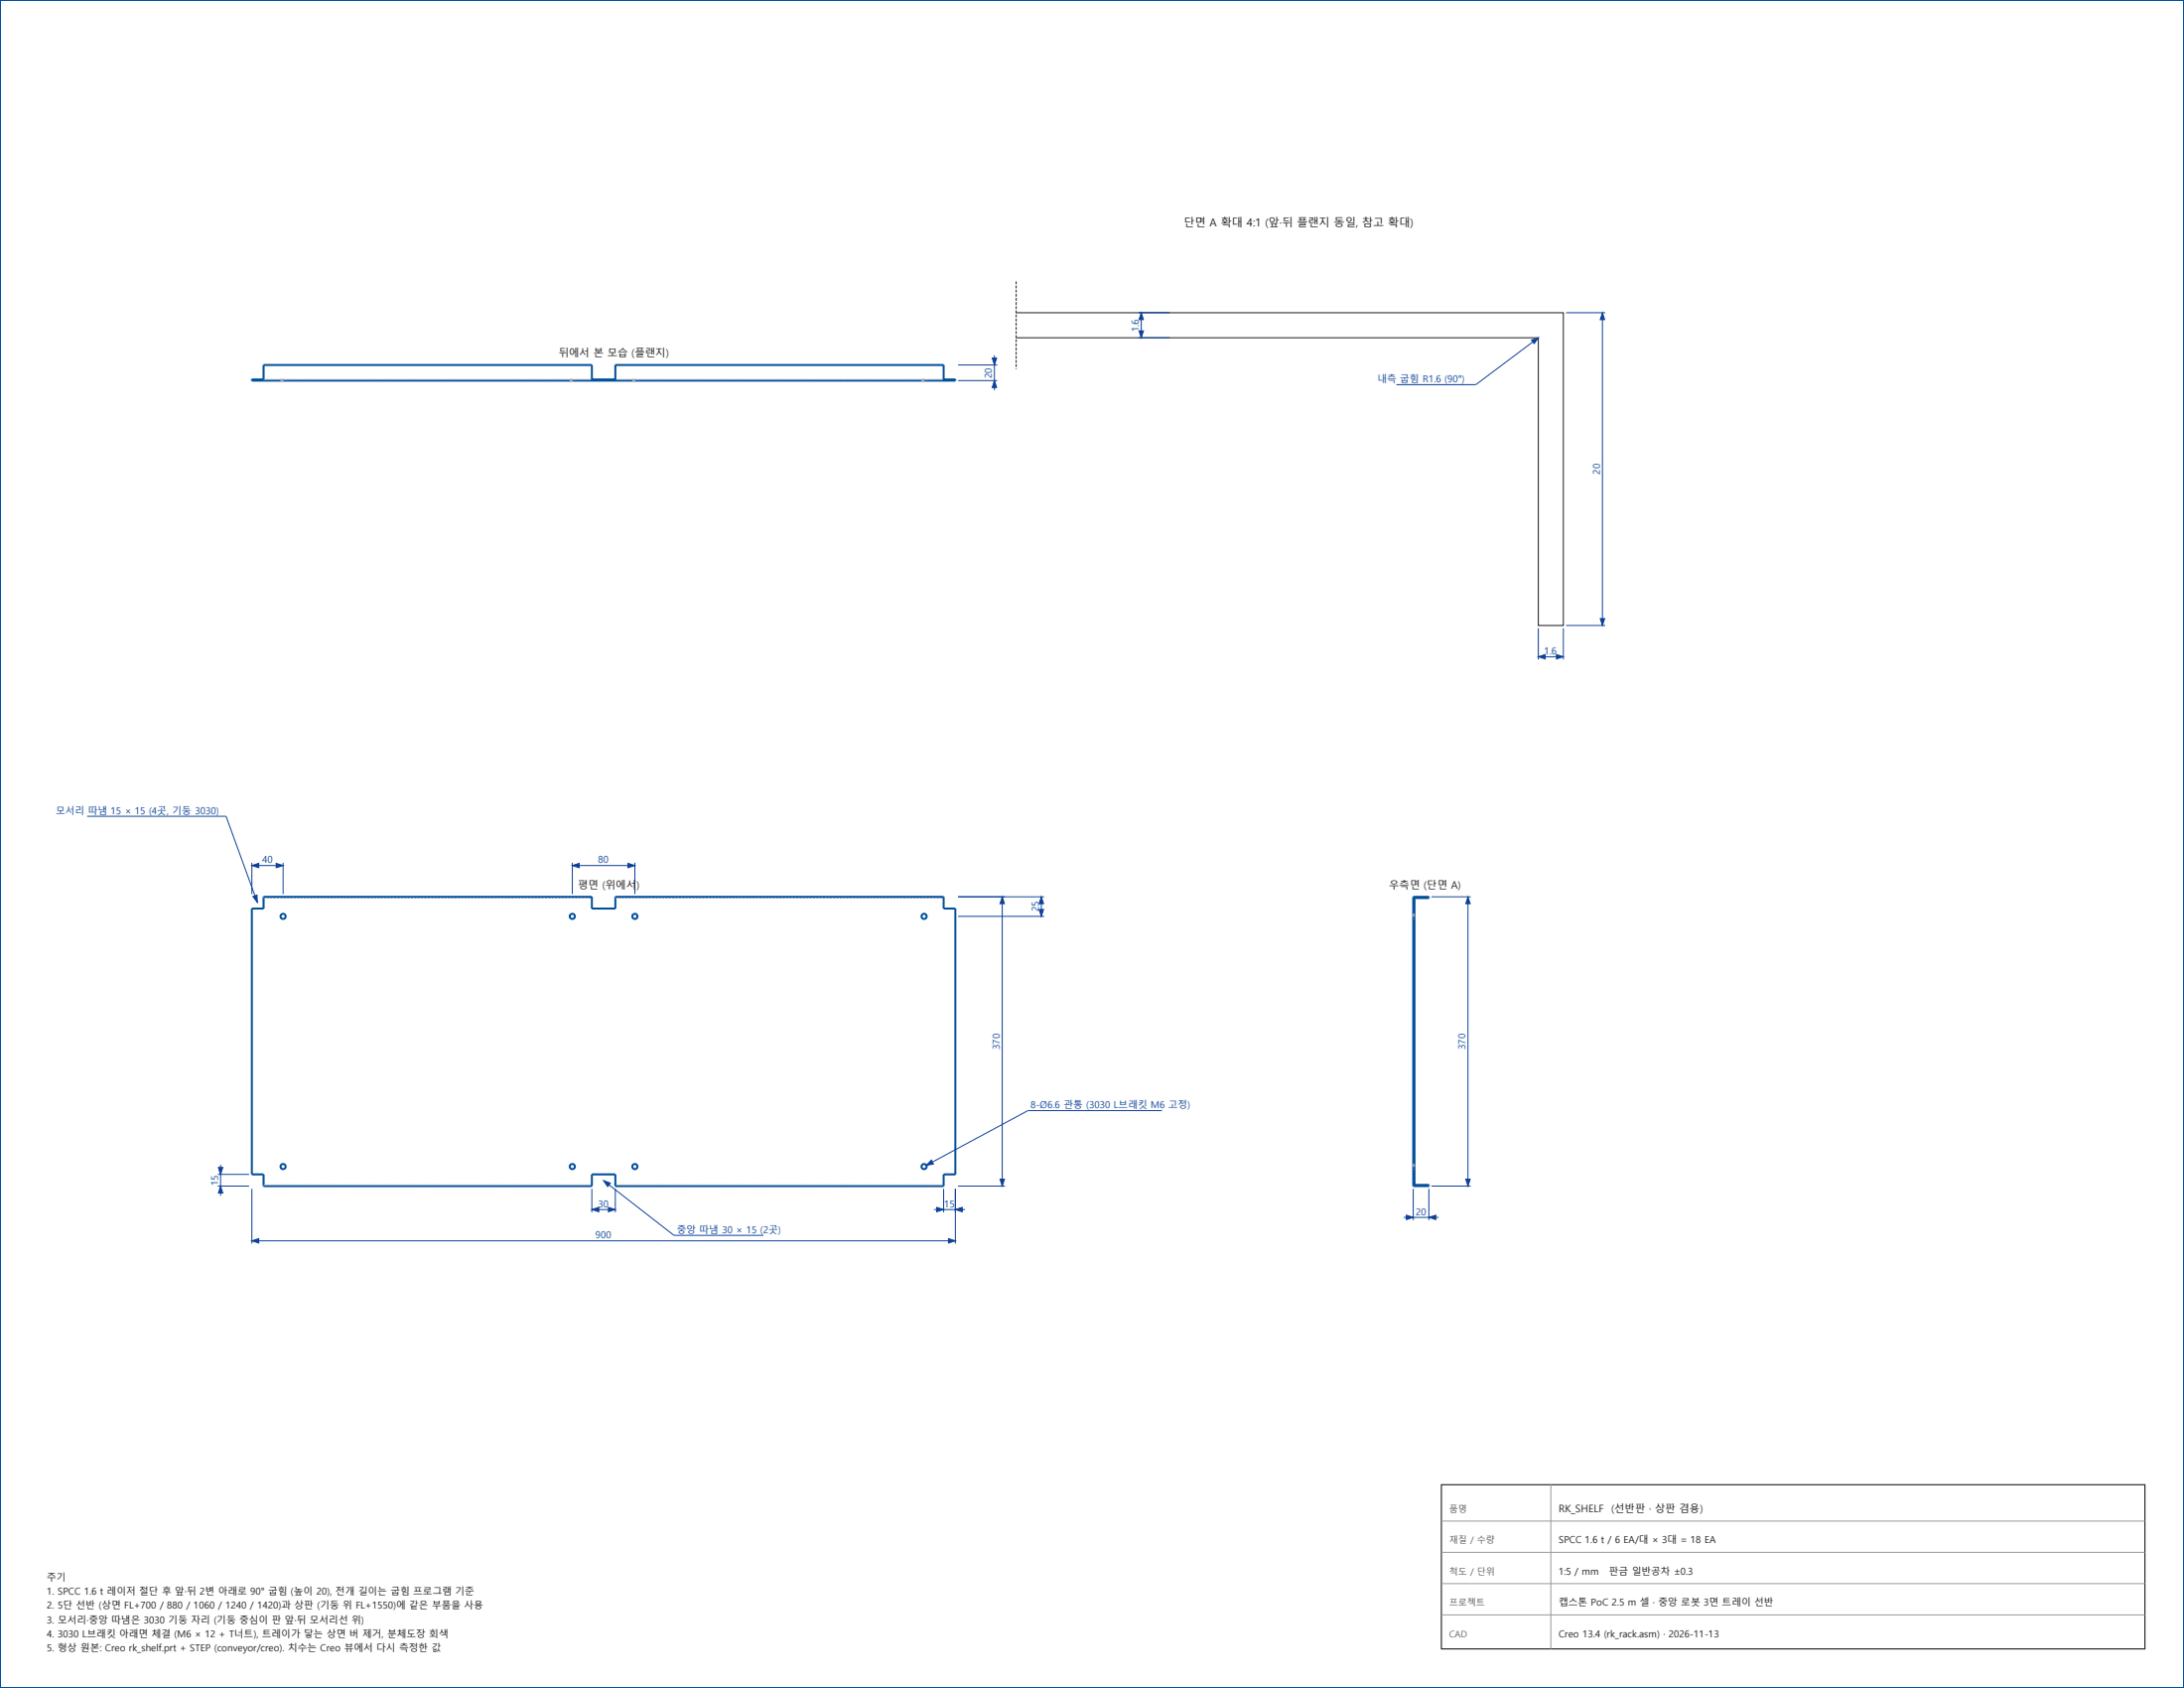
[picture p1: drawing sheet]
<svg xmlns="http://www.w3.org/2000/svg" width="559mm" height="432mm" viewBox="0 0 559 432" stroke-linecap="round" stroke-linejoin="round" font-family="sans-serif">
<g fill="none" stroke="#00509b" stroke-width=".51">
<path d="M0 0h558.8v431.8h-558.8zM67.4 97h-3v.4h180v-.4h-3M67.4 97.4v-4h84v4M151.4 97h6M157.4 97.4v-4h84v4M64.4 232.4h3v-3h84v3h6v-3h84v3h3v68h-3v3h-84v-3h-6v3h-84v-3h-3zM361.6 229.4h4v.3h-3.7v73.4h3.7v.3h-4zM361.6 232.4h.3M361.6 300.4h.3"/>
<circle cx="72.4" cy="234.4" r=".66"/>
<circle cx="146.4" cy="234.4" r=".66"/>
<circle cx="162.4" cy="234.4" r=".66"/>
<circle cx="236.4" cy="234.4" r=".66"/>
<circle cx="72.4" cy="298.4" r=".66"/>
<circle cx="146.4" cy="298.4" r=".66"/>
<circle cx="162.4" cy="298.4" r=".66"/>
<circle cx="236.4" cy="298.4" r=".66"/>
</g>
<g fill="none" stroke="#afafb4" stroke-width=".25">
<path d="M67.4 97h.6M68.3 97h.5M69.2 97h.5M70 97h.5M70.9 97h.5M71.8 97.2l-.1-.2h1.4v.2M71.8 97.4h.8M73.4 97h.6M74.3 97h.5M75.2 97h.5M76 97h.5M76.9 97h.5"/>
<path d="M77.7 97h.5M78.6 97h.5M79.4 97h.6M80.3 97h.5M81.2 97h.5M82 97h.5M82.9 97h.5M83.7 97h.5M84.6 97h.5M85.4 97h.6M86.3 97h.5M87.2 97h.5"/>
<path d="M88 97h.5M88.9 97h.5M89.7 97h.5M90.6 97h.5M91.4 97h.6M92.3 97h.5M93.2 97h.5M94 97h.5M94.9 97h.5M95.7 97h.5M96.6 97h.5M97.4 97h.6"/>
<path d="M98.3 97h.5M99.2 97h.5M100 97h.5M100.9 97h.5M101.7 97h.5M102.6 97h.5M103.4 97h.6M104.3 97h.5M105.2 97h.5M106 97h.5M106.9 97h.5M107.7 97h.5"/>
<path d="M108.6 97h.5M109.4 97h.6M110.3 97h.5M111.2 97h.5M112 97h.5M112.9 97h.5M113.7 97h.5M114.6 97h.5M115.4 97h.6M116.3 97h.5M117.2 97h.5M118 97h.5"/>
<path d="M118.9 97h.5M119.7 97h.5M120.6 97h.5M121.4 97h.6M122.3 97h.5M123.2 97h.5M124 97h.5M124.9 97h.5M125.7 97h.5M126.6 97h.5M127.4 97h.6M128.3 97h.5"/>
<path d="M129.2 97h.5M130 97h.5M130.9 97h.5M131.7 97h.5M132.6 97h.5M133.4 97h.6M134.3 97h.5M135.2 97h.5M136 97h.5M136.9 97h.5M137.7 97h.5M138.6 97h.5"/>
<path d="M139.4 97h.6M140.3 97h.5M141.2 97h.5M142 97h.5M142.9 97h.5M143.7 97h.5M144.6 97h.5M145.4 97h1.4M145.8 97v.2M145.8 97.4h.8M147.7 97h-.5l-.1 .2M148 97h.5"/>
<path d="M148.9 97h.5M149.7 97h.5M150.6 97h.5M157.4 97h.6M158.3 97h.5M159.2 97h.5M160 97h.5M160.9 97h.5M161.7 97h1.4v.2M161.8 97.4h.8M161.8 97v.2M163.4 97h.6"/>
<path d="M164.3 97h.5M165.2 97h.5M166 97h.5M166.9 97h.5M167.7 97h.5M168.6 97h.5M169.4 97h.6M170.3 97h.5M171.2 97h.5M172 97h.5M172.9 97h.5M173.7 97h.5"/>
<path d="M174.6 97h.5M175.4 97h.6M176.3 97h.5M177.2 97h.5M178 97h.5M178.9 97h.5M179.7 97h.5M180.6 97h.5M181.4 97h.6M182.3 97h.5M183.2 97h.5M184 97h.5"/>
<path d="M184.9 97h.5M185.7 97h.5M186.6 97h.5M187.4 97h.6M188.3 97h.5M189.2 97h.5M190 97h.5M190.9 97h.5M191.7 97h.5M192.6 97h.5M193.4 97h.6M194.3 97h.5"/>
<path d="M195.2 97h.5M196 97h.5M196.9 97h.5M197.7 97h.5M198.6 97h.5M199.4 97h.6M200.3 97h.5M201.2 97h.5M202 97h.5M202.9 97h.5M203.7 97h.5M204.6 97h.5"/>
<path d="M205.4 97h.6M206.3 97h.5M207.2 97h.5M208 97h.5M208.9 97h.5M209.7 97h.5M210.6 97h.5M211.4 97h.6M212.3 97h.5M213.2 97h.5M214 97h.5M214.9 97h.5"/>
<path d="M215.7 97h.5M216.6 97h.5M217.4 97h.6M218.3 97h.5M219.2 97h.5M220 97h.5M220.9 97h.5M221.7 97h.5M222.6 97h.5M223.4 97h.6M224.3 97h.5M225.2 97h.5"/>
<path d="M226 97h.5M226.9 97h.5M227.7 97h.5M228.6 97h.5M229.4 97h.6M230.3 97h.5M231.2 97h.5M232 97h.5M232.9 97h.5M233.7 97h.5M234.6 97h.5M235.4 97h1.4"/>
<path d="M235.8 97.4h.8M235.8 97v.2M237.1 97v.2M237.2 97h.5M238 97h.5M238.9 97h.5M239.7 97h.5M240.6 97h.5M67.4 229.7h.6M68.3 229.7h.5M69.2 229.7h.5M70 229.7h.5"/>
<path d="M70.9 229.7h.5M71.7 229.7h.5M72.6 229.7h.5M73.4 229.7h.6M74.3 229.7h.5M75.2 229.7h.5M76 229.7h.5M76.9 229.7h.5M77.7 229.7h.5M78.6 229.7h.5M79.4 229.7h.6M80.3 229.7h.5"/>
<path d="M81.2 229.7h.5M82 229.7h.5M82.9 229.7h.5M83.7 229.7h.5M84.6 229.7h.5M85.4 229.7h.6M86.3 229.7h.5M87.2 229.7h.5M88 229.7h.5M88.9 229.7h.5M89.7 229.7h.5M90.6 229.7h.5"/>
<path d="M91.4 229.7h.6M92.3 229.7h.5M93.2 229.7h.5M94 229.7h.5M94.9 229.7h.5M95.7 229.7h.5M96.6 229.7h.5M97.4 229.7h.6M98.3 229.7h.5M99.2 229.7h.5M100 229.7h.5M100.9 229.7h.5"/>
<path d="M101.7 229.7h.5M102.6 229.7h.5M103.4 229.7h.6M104.3 229.7h.5M105.2 229.7h.5M106 229.7h.5M106.9 229.7h.5M107.7 229.7h.5M108.6 229.7h.5M109.4 229.7h.6M110.3 229.7h.5M111.2 229.7h.5"/>
<path d="M112 229.7h.5M112.9 229.7h.5M113.7 229.7h.5M114.6 229.7h.5M115.4 229.7h.6M116.3 229.7h.5M117.2 229.7h.5M118 229.7h.5M118.9 229.7h.5M119.7 229.7h.5M120.6 229.7h.5M121.4 229.7h.6"/>
<path d="M122.3 229.7h.5M123.2 229.7h.5M124 229.7h.5M124.9 229.7h.5M125.7 229.7h.5M126.6 229.7h.5M127.4 229.7h.6M128.3 229.7h.5M129.2 229.7h.5M130 229.7h.5M130.9 229.7h.5M131.7 229.7h.5"/>
<path d="M132.6 229.7h.5M133.4 229.7h.6M134.3 229.7h.5M135.2 229.7h.5M136 229.7h.5M136.9 229.7h.5M137.7 229.7h.5M138.6 229.7h.5M139.4 229.7h.6M140.3 229.7h.5M141.2 229.7h.5M142 229.7h.5"/>
<path d="M142.9 229.7h.5M143.7 229.7h.5M144.6 229.7h.5M145.4 229.7h.6M146.3 229.7h.5M147.2 229.7h.5M148 229.7h.5M148.9 229.7h.5M149.7 229.7h.5M150.6 229.7h.5M157.4 229.7h.6M158.3 229.7h.5"/>
<path d="M159.2 229.7h.5M160 229.7h.5M160.9 229.7h.5M161.7 229.7h.5M162.6 229.7h.5M163.4 229.7h.6M164.3 229.7h.5M165.2 229.7h.5M166 229.7h.5M166.9 229.7h.5M167.7 229.7h.5M168.6 229.7h.5"/>
<path d="M169.4 229.7h.6M170.3 229.7h.5M171.2 229.7h.5M172 229.7h.5M172.9 229.7h.5M173.7 229.7h.5M174.6 229.7h.5M175.4 229.7h.6M176.3 229.7h.5M177.2 229.7h.5M178 229.7h.5M178.9 229.7h.5"/>
<path d="M179.7 229.7h.5M180.6 229.7h.5M181.4 229.7h.6M182.3 229.7h.5M183.2 229.7h.5M184 229.7h.5M184.9 229.7h.5M185.7 229.7h.5M186.6 229.7h.5M187.4 229.7h.6M188.3 229.7h.5M189.2 229.7h.5"/>
<path d="M190 229.7h.5M190.9 229.7h.5M191.7 229.7h.5M192.6 229.7h.5M193.4 229.7h.6M194.3 229.7h.5M195.2 229.7h.5M196 229.7h.5M196.9 229.7h.5M197.7 229.7h.5M198.6 229.7h.5M199.4 229.7h.6"/>
<path d="M200.3 229.7h.5M201.2 229.7h.5M202 229.7h.5M202.9 229.7h.5M203.7 229.7h.5M204.6 229.7h.5M205.4 229.7h.6M206.3 229.7h.5M207.2 229.7h.5M208 229.7h.5M208.9 229.7h.5M209.7 229.7h.5"/>
<path d="M210.6 229.7h.5M211.4 229.7h.6M212.3 229.7h.5M213.2 229.7h.5M214 229.7h.5M214.9 229.7h.5M215.7 229.7h.5M216.6 229.7h.5M217.4 229.7h.6M218.3 229.7h.5M219.2 229.7h.5M220 229.7h.5"/>
<path d="M220.9 229.7h.5M221.7 229.7h.5M222.6 229.7h.5M223.4 229.7h.6M224.3 229.7h.5M225.2 229.7h.5M226 229.7h.5M226.9 229.7h.5M227.7 229.7h.5M228.6 229.7h.5M229.4 229.7h.6M230.3 229.7h.5"/>
<path d="M231.2 229.7h.5M232 229.7h.5M232.9 229.7h.5M233.7 229.7h.5M234.6 229.7h.5M235.4 229.7h.6M236.3 229.7h.5M237.2 229.7h.5M238 229.7h.5M238.9 229.7h.5M239.7 229.7h.5M240.6 229.7h.5"/>
<path d="M361.6 233.8v.7M361.7 233.8h.2v.7M361.7 235.1h.2M361.6 297.8v.7M361.7 299.1h.2M361.7 297.8h.2v.7M67.4 303.1h.6M68.3 303.1h.5M69.2 303.1h.5M70 303.1h.5M70.9 303.1h.5M71.7 303.1h.5"/>
<path d="M72.6 303.1h.5M73.4 303.1h.6M74.3 303.1h.5M75.2 303.1h.5M76 303.1h.5M76.9 303.1h.5M77.7 303.1h.5M78.6 303.1h.5M79.4 303.1h.6M80.3 303.1h.5M81.2 303.1h.5M82 303.1h.5"/>
<path d="M82.9 303.1h.5M83.7 303.1h.5M84.6 303.1h.5M85.4 303.1h.6M86.3 303.1h.5M87.2 303.1h.5M88 303.1h.5M88.9 303.1h.5M89.7 303.1h.5M90.6 303.1h.5M91.4 303.1h.6M92.3 303.1h.5"/>
<path d="M93.2 303.1h.5M94 303.1h.5M94.9 303.1h.5M95.7 303.1h.5M96.6 303.1h.5M97.4 303.1h.6M98.3 303.1h.5M99.2 303.1h.5M100 303.1h.5M100.9 303.1h.5M101.7 303.1h.5M102.6 303.1h.5"/>
<path d="M103.4 303.1h.6M104.3 303.1h.5M105.2 303.1h.5M106 303.1h.5M106.9 303.1h.5M107.7 303.1h.5M108.6 303.1h.5M109.4 303.1h.6M110.3 303.1h.5M111.2 303.1h.5M112 303.1h.5M112.9 303.1h.5"/>
<path d="M113.7 303.1h.5M114.6 303.1h.5M115.4 303.1h.6M116.3 303.1h.5M117.2 303.1h.5M118 303.1h.5M118.9 303.1h.5M119.7 303.1h.5M120.6 303.1h.5M121.4 303.1h.6M122.3 303.1h.5M123.2 303.1h.5"/>
<path d="M124 303.1h.5M124.9 303.1h.5M125.7 303.1h.5M126.6 303.1h.5M127.4 303.1h.6M128.3 303.1h.5M129.2 303.1h.5M130 303.1h.5M130.9 303.1h.5M131.7 303.1h.5M132.6 303.1h.5M133.4 303.1h.6"/>
<path d="M134.3 303.1h.5M135.2 303.1h.5M136 303.1h.5M136.9 303.1h.5M137.7 303.1h.5M138.6 303.1h.5M139.4 303.1h.6M140.3 303.1h.5M141.2 303.1h.5M142 303.1h.5M142.9 303.1h.5M143.7 303.1h.5"/>
<path d="M144.6 303.1h.5M145.4 303.1h.6M146.3 303.1h.5M147.2 303.1h.5M148 303.1h.5M148.9 303.1h.5M149.7 303.1h.5M150.6 303.1h.5M157.4 303.1h.6M158.3 303.1h.5M159.2 303.1h.5M160 303.1h.5"/>
<path d="M160.9 303.1h.5M161.7 303.1h.5M162.6 303.1h.5M163.4 303.1h.6M164.3 303.1h.5M165.2 303.1h.5M166 303.1h.5M166.9 303.1h.5M167.7 303.1h.5M168.6 303.1h.5M169.4 303.1h.6M170.3 303.1h.5"/>
<path d="M171.2 303.1h.5M172 303.1h.5M172.9 303.1h.5M173.7 303.1h.5M174.6 303.1h.5M175.4 303.1h.6M176.3 303.1h.5M177.2 303.1h.5M178 303.1h.5M178.9 303.1h.5M179.7 303.1h.5M180.6 303.1h.5"/>
<path d="M181.4 303.1h.6M182.3 303.1h.5M183.2 303.1h.5M184 303.1h.5M184.9 303.1h.5M185.7 303.1h.5M186.6 303.1h.5M187.4 303.1h.6M188.3 303.1h.5M189.2 303.1h.5M190 303.1h.5M190.9 303.1h.5"/>
<path d="M191.7 303.1h.5M192.6 303.1h.5M193.4 303.1h.6M194.3 303.1h.5M195.2 303.1h.5M196 303.1h.5M196.9 303.1h.5M197.7 303.1h.5M198.6 303.1h.5M199.4 303.1h.6M200.3 303.1h.5M201.2 303.1h.5"/>
<path d="M202 303.1h.5M202.9 303.1h.5M203.7 303.1h.5M204.6 303.1h.5M205.4 303.1h.6M206.3 303.1h.5M207.2 303.1h.5M208 303.1h.5M208.9 303.1h.5M209.7 303.1h.5M210.6 303.1h.5M211.4 303.1h.6"/>
<path d="M212.3 303.1h.5M213.2 303.1h.5M214 303.1h.5M214.9 303.1h.5M215.7 303.1h.5M216.6 303.1h.5M217.4 303.1h.6M218.3 303.1h.5M219.2 303.1h.5M220 303.1h.5M220.9 303.1h.5M221.7 303.1h.5"/>
<path d="M222.6 303.1h.5M223.4 303.1h.6M224.3 303.1h.5M225.2 303.1h.5M226 303.1h.5M226.9 303.1h.5M227.7 303.1h.5M228.6 303.1h.5M229.4 303.1h.6M230.3 303.1h.5M231.2 303.1h.5M232 303.1h.5"/>
<path d="M232.9 303.1h.5M233.7 303.1h.5M234.6 303.1h.5M235.4 303.1h.6M236.3 303.1h.5M237.2 303.1h.5M238 303.1h.5M238.9 303.1h.5M239.7 303.1h.5M240.6 303.1h.5"/>
</g>
<g fill="none" stroke="#0d4099" stroke-width=".25">
<path d="M245.1 93.4h10M245.1 97.4h10M254.4 90.9v8.9M291.3 80h8M291.3 86.4h8M292 80v6.4M393.6 86.4l-16 12h-20.3M400.7 80h10M410 80v80M393.6 160.7v8M393.6 168h6.4M400 160.7v8"/>
<path d="M400.7 160h10M22.3 208.8h35.5l8 22M64.4 220.7v8M64.4 221.4h8M72.4 220.7v8M146.4 221.4h16M146.4 220.7v8M162.4 220.7v8M245.1 229.4h22M245.1 234.4h22M256.4 229.4v74M266.4 229.4v5"/>
<path d="M366.3 229.4h10M375.6 229.4v74M56.4 297.9v8M297.3 284.1h-34.3l-26 14M55.7 303.4h8M55.7 300.4h8M64.4 304.1v14M64.4 317.4h180M151.4 309.4h6M151.4 304.1v6M154.4 302l18 14h22.9M157.4 304.1v6"/>
<path d="M239 309.4h7.9M241.4 304.1v6M244.4 304.1v14M245.1 303.4h12M359.1 311.4h9M361.6 304.1v8M365.6 304.1v8M366.3 303.4h10"/>
</g>
<g fill="#0d4099" stroke="#0d4099" stroke-width=".25">
<path d="M64.4 317.4l1.8-.6v1.2z"/>
<path d="M242.7 316.8l1.7 .6-1.7 .6z"/>
<path d="M255.9 301.6h1.1l-.6 1.8z"/>
<path d="M256.4 229.4l.6 1.8h-1.1z"/>
<path d="M64.4 221.4l1.8-.6v1.2z"/>
<path d="M70.7 220.8l1.7 .6-1.7 .6z"/>
<path d="M146.4 221.4l1.8-.6v1.2z"/>
<path d="M160.7 220.8l1.7 .6-1.7 .6z"/>
<path d="M265.9 232.6h1.1l-.6 1.8z"/>
<path d="M266.4 229.4l.6 1.8h-1.1z"/>
<path d="M239.7 308.8l1.7 .6-1.7 .6z"/>
<path d="M244.4 309.4l1.8-.6v1.2z"/>
<path d="M151.4 309.4l1.8-.6v1.2z"/>
<path d="M155.7 308.8l1.7 .6-1.7 .6z"/>
<path d="M56.4 303.4l.6 1.8h-1.1z"/>
<path d="M55.9 298.6h1.1l-.6 1.8z"/>
<path d="M238.3 296.8l.5 1-1.8 .3z"/>
<path d="M64.7 229.3l1.1-.3v1.8z"/>
<path d="M154.4 302l1.8 .6-.7 .9z"/>
<path d="M253.9 91.6h1.1l-.6 1.8z"/>
<path d="M254.4 97.4l.6 1.7h-1.1z"/>
<path d="M375 301.6h1.2l-.6 1.8z"/>
<path d="M375.6 229.4l.6 1.8h-1.2z"/>
<path d="M365.6 311.4l1.8-.6v1.2z"/>
<path d="M359.8 310.8l1.8 .6-1.8 .6z"/>
<path d="M409.4 158.2h1.2l-.6 1.8z"/>
<path d="M410 80l.6 1.8h-1.2z"/>
<path d="M291.4 84.6h1.2l-.6 1.8z"/>
<path d="M292 80l.6 1.8h-1.2z"/>
<path d="M393.6 168l1.8-.6v1.2z"/>
<path d="M398.2 167.4l1.8 .6-1.8 .6z"/>
<path d="M391.9 87l1.7-.6-1.1 1.5z"/>
</g>
<path d="M260 80h140v80h-6.4v-73.6h-133.6" fill="none" stroke="#1a1a1a" stroke-width=".25"/>
<path d="M260 72v22.4" fill="none" stroke="#1a1a1a" stroke-width=".25" stroke-dasharray=".7 .4" stroke-linecap="butt"/>
<path d="M368.8 379.8h180v42h-180z" fill="none" stroke="#1a1a1a" stroke-width=".28"/>
<path d="M396.8 379.8v42M368.8 389.1h180M368.8 397.1h180M368.8 405.1h180M368.8 413.1h180" fill="none" stroke="#999" stroke-width=".25"/>
<text font-size="2.8" fill="#1a1a1a" x="302.9" y="58">단면 A 확대 4:1 (앞·뒤 플랜지 동일, 참고 확대)</text>
<g font-size="2.6" fill="#1a1a1a">
<text x="143" y="91.2">뒤에서 본 모습 (플랜지)</text>
<text x="147.9" y="227.3">평면 (위에서)</text>
<text x="355.4" y="227.3">우측면 (단면 A)</text>
<text x="398.8" y="386.8">RK_SHELF</text>
<text x="412.3" y="386.8">(선반판 · 상판 겸용)</text>
</g>
<g font-size="2.5" fill="#0d4099">
<text x="291.4" y="84.9" transform="rotate(-90 291.4 84.9)">1.6</text>
<text x="253.8" y="96.7" transform="rotate(-90 253.8 96.7)">20</text>
<text x="352.4" y="97.9">내측 굽힘 R1.6 (90°)</text>
<text x="409.4" y="121.4" transform="rotate(-90 409.4 121.4)">20</text>
<text x="395.1" y="167.4">1.6</text>
<text x="14.3" y="208.3">모서리 따냄 15 × 15 (4곳, 기둥 3030)</text>
<text x="67.1" y="220.8">40</text>
<text x="153.1" y="220.8">80</text>
<text x="265.8" y="233.3" transform="rotate(-90 265.8 233.3)">25</text>
<text x="255.8" y="268.5" transform="rotate(-90 255.8 268.5)">370</text>
<text x="375" y="268.5" transform="rotate(-90 375 268.5)">370</text>
<text x="263.7" y="283.6">8-Ø6.6 관통 (3030 L브래킷 M6 고정)</text>
<text x="55.8" y="303.3" transform="rotate(-90 55.8 303.3)">15</text>
<text x="153.1" y="308.8">30</text>
<text x="241.6" y="308.8">15</text>
<text x="362.2" y="310.8">20</text>
<text x="152.4" y="316.8">900</text>
<text x="173.1" y="315.5">중앙 따냄 30 × 15 (2곳)</text>
</g>
<g font-size="2.5" fill="#1a1a1a">
<text x="398.8" y="394.8">SPCC 1.6 t / 6 EA/대 × 3대 = 18 EA</text>
<text x="12" y="404.4">주기</text>
<text x="398.8" y="402.8">1:5 / mm</text>
<text x="411.7" y="402.8">판금 일반공차 ±0.3</text>
<text x="12" y="408">1. SPCC 1.6 t 레이저 절단 후 앞·뒤 2변 아래로 90° 굽힘 (높이 20), 전개 길이는 굽힘 프로그램 기준</text>
<text x="12" y="411.6">2. 5단 선반 (상면 FL+700 / 880 / 1060 / 1240 / 1420)과 상판 (기둥 위 FL+1550)에 같은 부품을 사용</text>
<text x="398.8" y="410.8">캡스톤 PoC 2.5 m 셀 · 중앙 로봇 3면 트레이 선반</text>
<text x="12" y="415.2">3. 모서리·중앙 따냄은 3030 기둥 자리 (기둥 중심이 판 앞·뒤 모서리선 위)</text>
<text x="12" y="418.8">4. 3030 L브래킷 아래면 체결 (M6 × 12 + T너트), 트레이가 닿는 상면 버 제거, 분체도장 회색</text>
<text x="398.8" y="418.8">Creo 13.4 (rk_rack.asm) · 2026-11-13</text>
<text x="12" y="422.3">5. 형상 원본: Creo rk_shelf.prt + STEP (conveyor/creo). 치수는 Creo 뷰에서 다시 측정한 값</text>
</g>
<g font-size="2.3" fill="#595959">
<text x="370.8" y="386.8">품명</text>
<text x="370.8" y="394.8">재질 / 수량</text>
<text x="370.8" y="402.8">척도 / 단위</text>
<text x="370.8" y="410.8">프로젝트</text>
<text x="370.8" y="418.8">CAD</text>
</g>
</svg>
